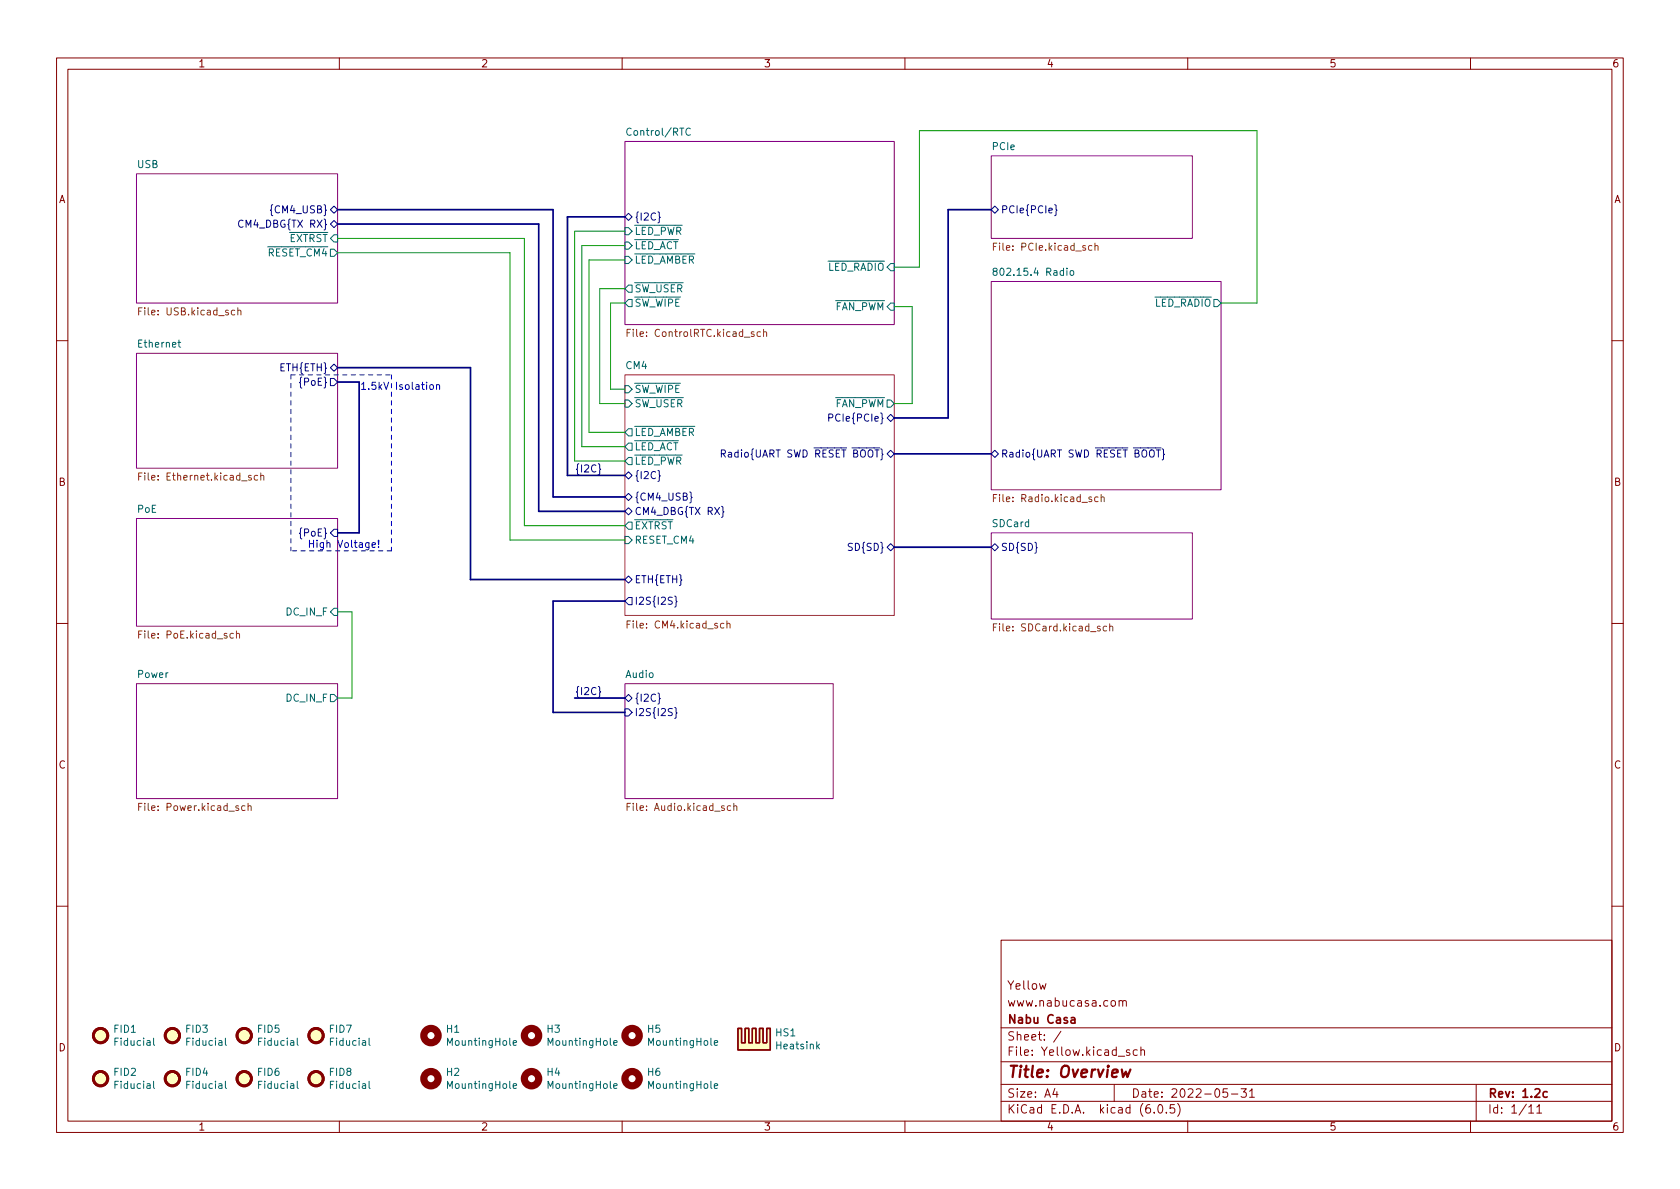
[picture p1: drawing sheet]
<svg xmlns="http://www.w3.org/2000/svg" width="297mm" height="210mm" viewBox="0 0 297 210" stroke-linecap="round" stroke-linejoin="round" font-family="sans-serif">
<g fill="none" stroke="#840000" stroke-width=".18">
<path d="M10 10.2h277v190.1h-277zM12 12.2h273v186.1h-273zM60 10.2v2M110 10.2v2M160 10.2v2M210 10.2v2M260 10.2v2M10 60.2h2M285 60.2h2M10 110.2h2M285 110.2h2M10 160.2h2"/>
<path d="M177 166.3h108v32h-108zM183.8 173.9l.3 1 .3-.7 .2 .7 .3-1M197.9 177.1l.2-.2 .3 .1 .1 .9M197.9 176.9v1M198.5 177.1l.2-.2 .4 .1v.9M285 160.2h2M60 198.3v2M110 198.3v2M160 198.3v2M177 194.8h108M177 191.8h108M177 187.8h108"/>
<path d="M177 181.8h108M186.5 192.5l-.4 1h1M186.9 193v1M187.6 182.4l-1.3 1.9M197 191.8v3M199.7 185.7l-.3-.1-.3 .2 .1 .3 .5 .1v.4h-.6M201.1 185.7l-.5-.1-.2 .3v.4l.1 .3h.6M201.7 185.8l.2-.2 .4 .1 .1 .9M201.7 185.1v1.5M204.1 196.7v.1M204.9 195.4l.2-.1a.81 .81 0 0 1 .6 .7 .81 .81 0 0 1-.3 .8h-.2a.81 .81 0 0 1-.6-.6 .81 .81 0 0 1 .3-.8zM206.2 196.7v.1"/>
<path d="M207.6 195.3h-.7v.7l.2-.1 .5 .1 .1 .2-.1 .5-.2 .1-.5-.1M208.2 195.1a1.72 1.72 0 0 1 0 2.3M210 198.3v2M217 192.5h-.7l-.1 .7 .2-.1 .5 .1 .2 .2-.1 .5-.2 .1-.6-.1M217.7 193.5h1.2M219.4 192.5h1l-.5 .6 .4 .1v.7l-.2 .1h-.5l-.2-.1M220.9 193l.5-.5v1.5M220.9 194h.9M260 198.3v2M261 191.8v6.5M270.3 195.8l.4-.5v1.5M270.3 196.8h.9"/>
<path d="M271.7 195.8l.5-.5v1.5M271.7 196.8h.9"/>
</g>
<path d="M189.4 180h.6l.1 .9M190.1 180.3l-.5 .1a.29 .29 0 0 0-.3 .2 .29 .29 0 0 0 .3 .3h.5M273.6 193.1l-.5-.1-.3 .3v.4l.2 .3h.6" fill="none" stroke="#840000" stroke-width=".3"/>
<path d="M198.3 189.1l.3 1.4 .5-1 .2 1 .6-1.4" fill="none" stroke="#840000" stroke-width=".4"/>
<g fill="#fff" stroke="#fff" stroke-width=".18">
<path d="M24.1 91.7h35.6v19h-35.6z"/>
<path d="M175.3 94.2h35.5v15.3h-35.5z"/>
<path d="M175.3 49.8h40.6v36.8h-40.6z"/>
<path d="M110.5 120.9h36.8v20.3h-36.8z"/>
<path d="M175.3 27.6h35.5v14.6h-35.5z"/>
<path d="M110.5 25h47.6v32.4h-47.6z"/>
<path d="M110.5 66.3h47.6v42.5h-47.6z"/>
<path d="M24.1 62.5h35.6v20.3h-35.6z"/>
<path d="M24.1 30.7h35.6v22.9h-35.6z"/>
<path d="M24.1 120.9h35.6v20.3h-35.6z"/>
</g>
<path d="M24.1 30.7h35.6v22.9h-35.6zM110.5 25h47.6v32.4h-47.6zM175.3 27.6h35.5v14.6h-35.5zM175.3 49.8h40.6v36.8h-40.6zM24.1 62.5h35.6v20.3h-35.6zM24.1 91.7h35.6v19h-35.6zM175.3 94.2h35.5v15.3h-35.5zM24.1 120.9h35.6v20.3h-35.6zM110.5 120.9h36.8v20.3h-36.8z" fill="none" stroke="#840084" stroke-width=".18"/>
<g fill="none" stroke="#000084" stroke-width=".18">
<path d="M43 39a.6 .6 0 0 0-.9 .5 .6 .6 0 0 0 .6 .7l.3-.1M58.4 37.1l.7-.7 .6 .7-.6 .6zM58.4 39.6l.7-.6 .6 .6-.6 .7zM110.5 38.3l.6-.6 .7 .6-.7 .7zM116.3 37.5l.3 .2v.6l.2 .1-.2 .2v.6l-.3 .2M175.3 37.1l.6-.7 .6 .7-.6 .6zM186.5 36.2l.2 .2v.6l.2 .2-.2 .2v.6l-.2 .1M58.4 65l.7-.6 .6 .6-.6 .7zM58.4 66.9h.7l.6 .7-.6 .6h-.7zM146.5 73.9l.6-.1 .2-.2-.1-.3-.7-.1v1.3M156.8 73.9l.7-.6 .6 .6-.6 .6zM59.1 93.6h.6v1.3h-.6l-.7-.7z"/>
<path d="M105.8 82l.2 .2v.6l.2 .2-.2 .2v.6l-.2 .2M110.5 87.9l.6-.7 .7 .7-.7 .6zM110.5 84.1l.6-.7 .7 .7-.7 .6zM110.5 90.4l.6-.6 .7 .6-.7 .7zM116.3 83.2l.3 .2v.6l.2 .2-.2 .1v.6l-.3 .2M122 87l.2 .2v.6l.2 .2-.2 .2v.6l-.2 .1M127.6 89.5l.2 .2v.6l.2 .2-.2 .2v.6l-.2 .2M156.8 96.8l.7-.7 .6 .7-.6 .6zM156.8 80.3l.7-.7 .6 .7-.6 .6zM175.3 96.8l.6-.7 .6 .7-.6 .6zM175.3 80.3l.6-.7 .6 .7-.6 .6zM110.5 102.5l.6-.7 .7 .7-.7 .6z"/>
<path d="M111.1 105.7h.7v1.2h-.7l-.6-.6zM119.3 105.4l.2 .2v.6l.2 .2-.2 .2v.6l-.2 .2M105.8 121.4l.2 .2v.6l.2 .2-.2 .1v.6l-.2 .2M110.5 123.4l.6-.6 .7 .6-.7 .7zM110.5 125.3h.6l.7 .7-.7 .6h-.6zM116.3 122.6l.3 .1v.6l.2 .2-.2 .2v.6l-.3 .2M119.3 125.1l.2 .2v.6l.2 .2-.2 .2v.6l-.2 .1"/>
</g>
<g fill="none" stroke="#006464" stroke-width=".18">
<path d="M122.1 22.8a.6 .6 0 0 0-.9 .4 .6 .6 0 0 0 .6 .7l.3-.1M58.4 44.1h.7l.6 .6-.6 .6h-.7zM59.1 41.5h.6v1.3h-.6l-.7-.6zM110.5 40.3h.6l.7 .6-.7 .6h-.6zM110.5 42.8h.6l.7 .6-.7 .7h-.6zM110.5 51l.6-.6h.7v1.3h-.7zM110.5 45.3h.6l.7 .7-.7 .6h-.6zM111.1 53h.7v1.2h-.7l-.6-.6zM157.5 53.6h.6v1.3h-.6l-.7-.7zM157.5 46.6h.6v1.3h-.6l-.7-.7zM175.8 48l-.2-.3v-.2l.2-.1 .4 .1 .1 .2-.1 .1-.5 .2-.1 .2v.3l.2 .2h.3l.2-.2v-.3l-.2-.2M189.2 48l.2-.2 .4 .2 .1 .5-.2 .1-.3 .1-.2-.1z"/>
<path d="M214.6 53h.7l.6 .6-.6 .6h-.7zM31.5 60.5h.5M31.6 60.1v1.1l.4 .2M110.5 79l.6-.6h.7v1.2h-.7zM110.5 68.2h.6l.7 .6-.7 .7h-.6zM110.5 70.7h.6l.7 .7-.7 .6h-.6zM111.1 75.8h.7v1.3h-.7l-.6-.7zM156.8 70.7h.7l.6 .7-.6 .6h-.7zM110.5 94.9h.6l.7 .6-.7 .6h-.6zM111.1 92.3h.7v1.3h-.7l-.6-.6zM111.1 80.9h.7v1.3h-.7l-.6-.7zM59.1 107.6h.6v1.2h-.6l-.7-.6z"/>
<path d="M58.4 122.8h.7l.6 .6-.6 .7h-.7zM27.2 183.6v1.1l.1 .2M27.2 191.2v1.1l.1 .2M39.9 183.6v1.1l.1 .2M39.9 191.2v1.1l.1 .2M52.6 191.2v1.1l.1 .2M52.6 183.6v1.1l.1 .2M65.3 191.2v1.1l.1 .2M65.3 183.6v1.1l.1 .2M90.7 184.4l.6-.1v-.2l-.4-.1-.2 .2 .1 .6h.5M90.7 192l.6-.1v-.2l-.4-.1-.2 .2 .1 .6h.5M108.5 192l.6-.1v-.2l-.4-.1-.2 .2 .1 .6h.5"/>
<path d="M108.5 184.4l.6-.1v-.2l-.4-.1-.2 .2 .1 .6h.5M126.3 192l.6-.1-.1-.2-.3-.1-.2 .2 .1 .6h.4M126.3 184.4l.6-.1-.1-.2-.3-.1-.2 .2 .1 .6h.4"/>
</g>
<g fill="none" stroke="#725600" stroke-width=".18">
<path d="M24.5 55h.4M25.1 54.4h-.6v1.3M41.5 54.9l-.4-.1-.2 .3 .1 .5h.5M42 55l.2-.2 .3 .1 .1 .8M42 54.4v1.3M110.9 58.8h.4M111.5 58.2h-.6v1.3M134.5 58.7h-.4l-.2 .2 .1 .5h.5M135 58.8l.2-.1h.3v.8M135 58.2v1.3M175.6 43.6h.5M176.2 43h-.6v1.3"/>
<path d="M193.1 43.5l-.4-.1-.2 .3 .1 .5h.5M193.6 43.5l.2-.1 .3 .1v.8M193.6 43v1.3M24.5 84.2h.4M25.1 83.6h-.6v1.3M45.6 84.1h-.4l-.2 .2 .1 .5h.5M46.1 84.2l.2-.1h.3v.8M46.1 83.6v1.3M175.6 88h.5M176.2 87.4h-.6v1.3M194.1 87.9h-.3l-.3 .2 .2 .6h.4M194.7 88l.2-.1h.3v.8"/>
<path d="M194.7 87.4v1.3M24.5 112.2h.4M25.1 111.6h-.6v1.2M41.3 112.1l-.4-.1-.2 .2 .1 .6h.5M41.8 112.1l.2-.1 .3 .1 .1 .7M41.8 111.6v1.2M110.9 110.4h.4M111.5 109.8h-.6v1.3M128 110.3l-.4-.1-.2 .3 .1 .5h.5M128.5 110.3l.2-.1 .3 .1 .1 .8M128.5 109.8v1.3M175.6 110.9h.5"/>
<path d="M176.2 110.3h-.6v1.3M195.7 110.8l-.4-.1-.2 .3 .1 .5h.5M196.2 110.8l.2-.1 .3 .1v.8M196.2 110.3v1.3M24.5 142.7h.4M25.1 142.1h-.6v1.2M43.3 142.5h-.3l-.3 .2 .1 .6h.5M43.9 142.6l.1-.1h.3l.1 .8M43.9 142.1v1.2M110.9 142.7h.4M111.5 142.1h-.6v1.2M129.2 142.5h-.4l-.2 .2 .1 .6h.5"/>
<path d="M129.7 142.6l.2-.1h.3l.1 .8M129.7 142.1v1.2"/>
</g>
<path d="M110.5 66.3h47.6v42.5h-47.6z" fill="none" stroke="#bb1142" stroke-width=".18"/>
<g fill="none" stroke="#840000" stroke-width="1.3">
<circle cx="76.2" cy="190.7" r="1.27"/>
<circle cx="76.2" cy="183.1" r="1.27"/>
<circle cx="94" cy="190.7" r="1.27"/>
<circle cx="94" cy="183.1" r="1.27"/>
<circle cx="111.8" cy="190.7" r="1.27"/>
<circle cx="111.8" cy="183.1" r="1.27"/>
</g>
<g fill="#ffffc2" stroke="#ffffc2" stroke-width=".18">
<path d="M130.5 181.9h.6v2.5h.6v-2.5h.7v2.5h.6l-.6 1.3h-1.9z"/>
<path d="M133 181.9h.7v2.5h.6v-2.5h.6v2.5h.7v-2.5h.6v3.8h-3.8l.6-1.3z"/>
<circle cx="17.8" cy="183.1" r="1.27"/>
<circle cx="30.5" cy="183.1" r="1.27"/>
<circle cx="17.8" cy="190.7" r="1.27"/>
<circle cx="43.2" cy="190.7" r="1.27"/>
<circle cx="55.9" cy="190.7" r="1.27"/>
<circle cx="30.5" cy="190.7" r="1.27"/>
<circle cx="55.9" cy="183.1" r="1.27"/>
<circle cx="43.2" cy="183.1" r="1.27"/>
</g>
<path d="M130.5 181.9h.6v2.5h.6v-2.5h.7v2.5h.6v-2.5h.7v2.5h.6v-2.5h.6v2.5h.7v-2.5h.6v3.8h-5.7z" fill="none" stroke="#840000" stroke-width=".25"/>
<g fill="none" stroke="#840000" stroke-width=".51">
<circle cx="17.8" cy="190.7" r="1.27"/>
<circle cx="17.8" cy="183.1" r="1.27"/>
<circle cx="30.5" cy="190.7" r="1.27"/>
<circle cx="30.5" cy="183.1" r="1.27"/>
<circle cx="43.2" cy="190.7" r="1.27"/>
<circle cx="43.2" cy="183.1" r="1.27"/>
<circle cx="55.9" cy="190.7" r="1.27"/>
<circle cx="55.9" cy="183.1" r="1.27"/>
</g>
<path d="M63.9 68l.4-.4v1.3M63.9 68.9h.8M65.2 68.7v.2M54.7 95.5v1.3M54.7 96.1h.7M66.9 96.7v.1M66.9 95.5v.8" fill="none" stroke="#0000c2" stroke-width=".18"/>
<path d="M51.4 66.3h17.8M51.4 66.3v31.1M69.2 66.3v31.1M69.2 97.4h-17.8" fill="none" stroke="#0000c2" stroke-width=".18" stroke-dasharray=".8 .8"/>
<path d="M59.7 39.6h35.5v50.8h15.3M59.7 37.1h38.1v50.8h12.7M110.5 38.3h-10.2v45.8h10.2M175.3 37.1h-7.7v36.8h-9.5M59.7 65h23.5v37.5h27.3M59.7 67.6h3.8v26.6h-3.8M158.1 80.3h17.2M158.1 96.8h17.2M110.5 106.3h-12.7v19.7h12.7M101.6 123.4h8.9" fill="none" stroke="#000084" stroke-width=".3"/>
<path d="M59.7 42.2h33v50.8h17.8M59.7 44.7h30.5v50.8h20.3M110.5 51h-4.5v20.4h4.5M110.5 43.4h-7.6v35.6h7.6M110.5 53.6h-2.6v15.2h2.6M110.5 46h-6.4v30.4h6.4M110.5 40.9h-8.9v40.6h8.9M158.1 47.2h4.5v-24.1h59.6v30.5h-6.3M158.1 54.2h3.2v17.2h-3.2M59.7 108.2h2.5v15.2h-2.5" fill="none" stroke="#009600" stroke-width=".18"/>
<text font-size="2.8" fill="#840000" x="178" y="190.6">Title: Overview</text>
<g font-size="2.1" fill="#840000">
<text x="178" y="178">www.nabucasa.com</text>
<text x="178" y="175">Yellow</text>
<text x="178" y="184">Sheet: /</text>
<text x="178" y="181">Nabu Casa</text>
<text x="178" y="186.7">File: Yellow.kicad_sch</text>
<text x="178" y="196.9">KiCad E.D.A. kicad (6.0.5)</text>
<text x="178" y="194.1">Size: A4</text>
<text x="200" y="194.1">Date: 2022-05-31</text>
<text x="263" y="194.1">Rev: 1.2c</text>
<text x="263" y="196.9">Id: 1/11</text>
</g>
<g font-size="1.8" fill="#840000">
<text x="35" y="11.9">1</text>
<text x="85" y="11.9">2</text>
<text x="135" y="11.9">3</text>
<text x="185" y="11.9">4</text>
<text x="235" y="11.9">5</text>
<text x="285" y="11.9">6</text>
<text x="10.3" y="35.9">A</text>
<text x="285.3" y="35.9">A</text>
<text x="10.3" y="85.9">B</text>
<text x="285.3" y="85.9">B</text>
<text x="10.3" y="135.9">C</text>
<text x="285.3" y="135.9">C</text>
<text x="10.3" y="185.9">D</text>
<text x="285.3" y="185.9">D</text>
<text x="35" y="199.9">1</text>
<text x="85" y="199.9">2</text>
<text x="135" y="199.9">3</text>
<text x="185" y="199.9">4</text>
<text x="235" y="199.9">5</text>
<text x="285" y="199.9">6</text>
</g>
<g font-size="1.8" fill="#006464">
<text x="111.2" y="24">Control/RTC</text>
<text x="24.2" y="29.7">USB</text>
<text x="175.5" y="26.5">PCIe</text>
<text x="112.1" y="39">{I2C}</text>
<text x="112.1" y="41.5">~{LED_PWR}</text>
<text x="46" y="45.3">~{RESET_CM4}</text>
<text x="49.7" y="42.8">~{EXTRST}</text>
<text x="112.1" y="44.1">~{LED_ACT}</text>
<text x="112.1" y="46.6">~{LED_AMBER}</text>
<text x="144.9" y="47.9">~{LED_RADIO}</text>
<text x="112.1" y="51.7">~{SW_USER}</text>
<text x="176.6" y="48.8">802.15.4 Radio</text>
<text x="112.1" y="54.2">~{SW_WIPE}</text>
<text x="146.1" y="54.9">~{FAN_PWM}</text>
<text x="202.7" y="54.2">~{LED_RADIO}</text>
<text x="24.6" y="61.5">Ethernet</text>
<text x="110.7" y="65.3">CM4</text>
<text x="112.1" y="69.5">~{SW_WIPE}</text>
<text x="112.1" y="72">~{SW_USER}</text>
<text x="112.1" y="77.1">~{LED_AMBER}</text>
<text x="146.1" y="72">~{FAN_PWM}</text>
<text x="112.1" y="82.2">~{LED_PWR}</text>
<text x="112.1" y="79.6">~{LED_ACT}</text>
<text x="24.3" y="90.7">PoE</text>
<text x="112.1" y="93.6">~{EXTRST}</text>
<text x="175.5" y="93.2">SDCard</text>
<text x="112.1" y="96.1">RESET_CM4</text>
<text x="50.7" y="108.8">DC_IN_F</text>
<text x="24.4" y="119.9">Power</text>
<text x="110.6" y="119.9">Audio</text>
<text x="50.7" y="124.1">DC_IN_F</text>
<text x="20.2" y="182.6">FID1</text>
<text x="20.4" y="184.9">Fiducial</text>
<text x="32.9" y="182.6">FID3</text>
<text x="33.1" y="184.9">Fiducial</text>
<text x="45.6" y="182.6">FID5</text>
<text x="45.8" y="184.9">Fiducial</text>
<text x="58.3" y="182.6">FID7</text>
<text x="58.5" y="184.9">Fiducial</text>
<text x="79" y="182.6">H1</text>
<text x="79.3" y="184.9">MountingHole</text>
<text x="96.7" y="182.6">H3</text>
<text x="97.1" y="184.9">MountingHole</text>
<text x="114.5" y="182.6">H5</text>
<text x="114.9" y="184.9">MountingHole</text>
<text x="137.2" y="183.2">HS1</text>
<text x="137.4" y="185.5">Heatsink</text>
<text x="20.2" y="190.2">FID2</text>
<text x="32.9" y="190.2">FID4</text>
<text x="45.6" y="190.2">FID6</text>
<text x="58.3" y="190.2">FID8</text>
<text x="79" y="190.2">H2</text>
<text x="96.7" y="190.2">H4</text>
<text x="114.5" y="190.2">H6</text>
<text x="20.4" y="192.5">Fiducial</text>
<text x="33.1" y="192.5">Fiducial</text>
<text x="45.8" y="192.5">Fiducial</text>
<text x="58.5" y="192.5">Fiducial</text>
<text x="79.3" y="192.5">MountingHole</text>
<text x="97.1" y="192.5">MountingHole</text>
<text x="114.9" y="192.5">MountingHole</text>
</g>
<g font-size="1.8" fill="#000084">
<text x="42.8" y="40.3">CM4_DBG{TX RX}</text>
<text x="48.2" y="37.7">{CM4_USB}</text>
<text x="176.9" y="37.7">PCIe{PCIe}</text>
<text x="49.6" y="65.7">ETH{ETH}</text>
<text x="53.2" y="68.2">{PoE}</text>
<text x="147.2" y="74.5">PCIe{PCIe}</text>
<text x="101.6" y="83.5">{I2C}</text>
<text x="125.9" y="80.9">Radio{UART SWD ~{RESET} ~{BOOT}}</text>
<text x="176.9" y="80.9">Radio{UART SWD ~{RESET} ~{BOOT}}</text>
<text x="112.1" y="88.5">{CM4_USB}</text>
<text x="112.1" y="84.7">{I2C}</text>
<text x="112.1" y="91.1">CM4_DBG{TX RX}</text>
<text x="150.2" y="97.4">SD{SD}</text>
<text x="176.9" y="97.4">SD{SD}</text>
<text x="112.1" y="103.1">ETH{ETH}</text>
<text x="112.1" y="106.9">I2S{I2S}</text>
<text x="101.6" y="122.9">{I2C}</text>
<text x="112.1" y="124.1">{I2C}</text>
<text x="112.1" y="126.6">I2S{I2S}</text>
</g>
<g font-size="1.8" fill="#725600">
<text x="176.3" y="44.3">File: PCIe.kicad_sch</text>
<text x="25.1" y="55.8">File: USB.kicad_sch</text>
<text x="111.7" y="59.6">File: ControlRTC.kicad_sch</text>
<text x="25.4" y="85">File: Ethernet.kicad_sch</text>
<text x="176.4" y="88.8">File: Radio.kicad_sch</text>
<text x="25.1" y="112.9">File: PoE.kicad_sch</text>
<text x="111.5" y="111.1">File: CM4.kicad_sch</text>
<text x="176.4" y="111.6">File: SDCard.kicad_sch</text>
<text x="25.2" y="143.4">File: Power.kicad_sch</text>
<text x="111.5" y="143.4">File: Audio.kicad_sch</text>
</g>
<g font-size="1.8" fill="#0000c2">
<text x="65.7" y="68.9">1.5kV Isolation</text>
<text x="53.2" y="94.9">{PoE}</text>
<text x="55.9" y="96.9">High Voltage!</text>
</g>
</svg>
